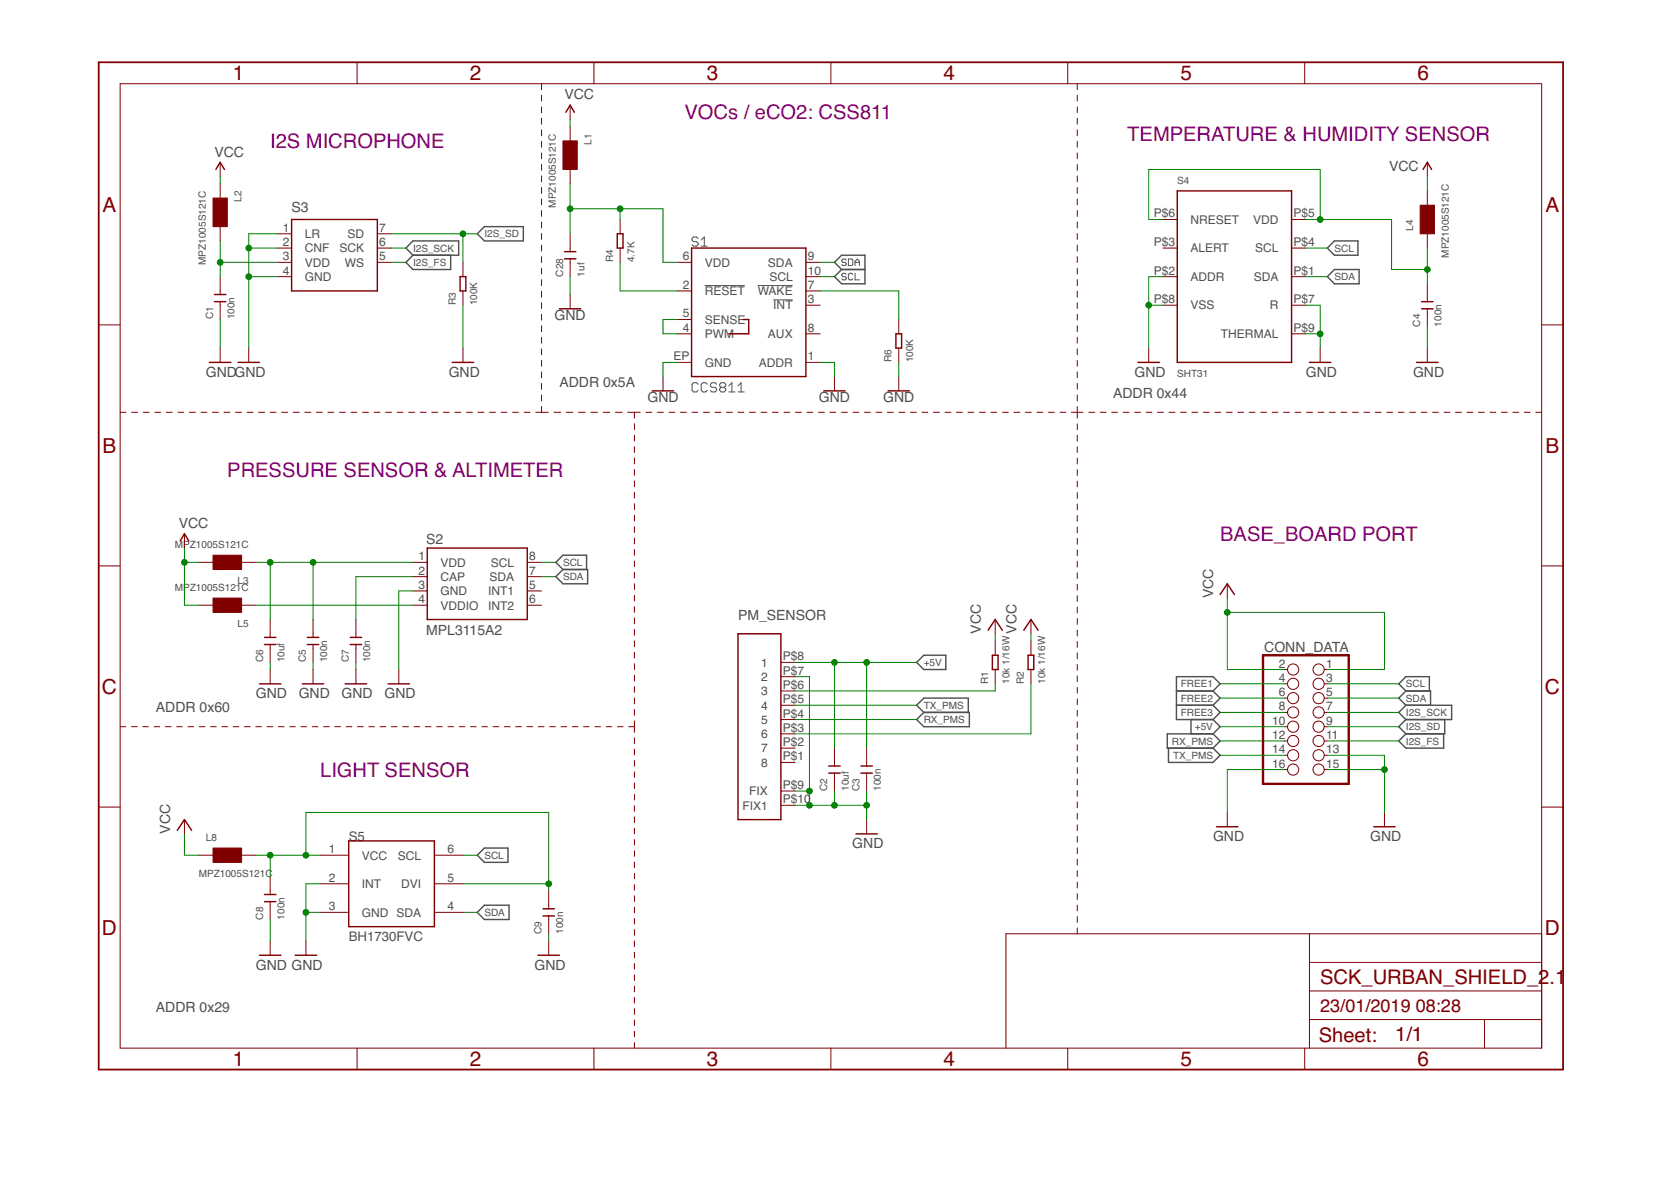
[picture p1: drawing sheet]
<svg xmlns="http://www.w3.org/2000/svg" width="297mm" height="210mm" viewBox="0 0 297 210" stroke-linecap="round" stroke-linejoin="round" font-family="sans-serif">
<g fill="none" stroke="#505050" stroke-width=".18">
<path d="M124.1 42.4l-.3-.3h-.5l-.3 .3v.3l.3 .2h.5l.3 .3v.3l-.3 .3h-.5l-.3-.3M124.7 43.8h1M124.7 42.7l.5-.6v1.7M125.3 50.8h7.1M134.7 50.8h6.2M137.5 53.3h3.4M150.4 48.8l-.2-.2h-.4l-.2 .2 .2 .4h.4l.2 .2-.2 .3h-.4l-.2-.1M150.4 46.2l-.2-.2h-.4l-.2 .2v.2l.2 .2h.4l.2 .2-.2 .4h-.4l-.2-.2M150.8 46h.6l.2 .2v.8l-.2 .2h-.6zM151.6 48.8l-.2-.2h-.4l-.2 .2v.8l.2 .1h.4l.2-.1M152 48.6v1.1h.8M152 47.2v-.8l.4-.4 .4 .4v.8"/>
<path d="M152 46.6h.8M124.1 68.3l-.3-.3h-.5l-.3 .3v1.1l.3 .3h.5l.3-.3M125.7 68.3l-.2-.3h-.6l-.2 .3v1.1l.2 .3h.6l.2-.3M127.4 68.3l-.3-.3h-.5l-.3 .3v.3l.3 .2h.5l.3 .3v.3l-.3 .3h-.5l-.3-.3M128.2 68.8l-.3-.2v-.3l.3-.3h.5l.3 .3v.3l-.3 .2M128.2 68.8l-.3 .3v.3l.3 .3h.5l.3-.3v-.3l-.3-.3M128.2 68.8h.5M129.6 69.7h1M129.6 68.6l.5-.6v1.7M131.2 69.7h1.1M131.2 68.6l.5-.6v1.7"/>
</g>
<g fill="none" stroke="#505050" stroke-width=".25">
<path d="M73.4 42.8h8.1v2.6h-8.1l-1.2-1.3zM73.4 45.4l-1.2 1.2 1.2 1.3h6.7v-2.5M84.8 41.6l1.3-1.3h6.9v2.5h-6.9zM148.3 46.6l1.3-1.2h4.2v5h-4.2l-1.3-1.2 1.3-1.3zM149.6 47.9h4.2M235.9 44.1l1.3-1.3h4.2v2.6h-4.2zM237.2 47.9h4.4v2.5h-4.4l-1.3-1.2zM100.1 101.2l-1.3-1.3 1.3-1.2h4.2v2.5M100.1 101.2h4.4v2.6h-4.4l-1.3-1.3zM162.9 117.7l1.3-1.2h3.9v2.5h-3.9zM162.9 127.9l1.3-1.3h8.1v2.6h-8.1zM164.2 126.6l-1.3-1.3 1.3-1.2h7.9v2.5"/>
<path d="M207.7 133v2.5h7.9l1.3-1.3-1.3-1.2M209.1 122.8h6.5M209.1 125.3h6.5M211.7 127.9v2.5M215.6 122.8l1.3-1.3-1.3-1.2h-6.5v7.6h6.5M215.6 130.4h-8.1v2.6h8.1M215.6 125.3l1.3 1.3-1.3 1.3M215.6 130.4l1.3 1.3-1.3 1.3M215.6 127.9l1.3 1.3-1.3 1.2M215.6 122.8l1.3 1.3-1.3 1.2M249.9 122.8l-1.3-1.3 1.3-1.2h4.2v2.5M249.9 122.8h4.4v2.5"/>
<path d="M249.9 122.8l-1.3 1.3 1.3 1.2M249.9 125.3h8.1v2.6h-8.1M249.9 127.9l-1.3 1.3 1.3 1.2M249.9 125.3l-1.3 1.3 1.3 1.3M249.9 130.4l-1.3 1.3 1.3 1.3h6.7v-2.6M256.8 127.9v2.5h-6.9M84.8 152l1.3-1.3h4.2v2.6h-4.2zM84.8 162.2l1.3-1.3h4.4v2.5h-4.4z"/>
</g>
<g fill="none" stroke="#800000" stroke-width=".18">
<path d="M21.4 14.9h252.6v171.4h-252.6zM63.5 11.1v3.8M96.3 14.9v1M96.3 16.9v1.1M96.3 19v1M101.3 18.7v2.5M105.6 11.1v3.8M147.7 11.1v3.8M189.8 11.1v3.8M191.5 14.9v1M191.5 16.9v1.1M191.5 19v1"/>
<path d="M231.9 11.1v3.8M39.1 28.9v2.5M39.1 32.7v2.5M96.3 21v1.1M96.3 23.1v1M96.3 25.1v1.1M96.3 27.2v1M96.3 29.2v1.1M96.3 31.3v1M96.3 33.3v1.1M96.3 35.4v1M96.3 37.4v1.1"/>
<path d="M96.3 39.5v1M101.3 22.5v2.5M101.3 30.1v2.6M110.2 39v2.6M191.5 21v1.1M191.5 23.1v1M191.5 25.1v1.1M191.5 27.2v1M191.5 29.2v1.1M191.5 31.3v1M191.5 33.3v1.1M191.5 35.4v1"/>
<path d="M191.5 37.4v1.1M191.5 39.5v1M206.7 39h2.6M229.6 39h2.5M253.7 28.9v2.5M253.7 33.9v2.6M17.5 57.7h3.9M39.1 40.3v2.5M39.1 49.2v3.1M39.1 53.6v3.2M49.3 41.6h2.5M49.3 44.1h2.5"/>
<path d="M49.3 46.6h2.5M49.3 49.2h2.5M67.1 41.6h2.5M67.1 44.1h2.5M67.1 46.6h2.5M82.3 46.6v2.6M82.3 51.7v2.6M96.3 41.5v1.1M96.3 43.6v1M96.3 45.6v1.1M96.3 47.7v1M96.3 49.7v1.1"/>
<path d="M96.3 51.8v1M96.3 53.8v1M96.3 55.9v1M96.3 57.9v1M96.3 59.9v1.1M101.3 41.6v3.1M101.3 46v3.2M101.3 52.3v2.6M110.2 44.1v2.5M120.4 46.6h2.5M120.4 59.3h2.5M120.4 51.7h2.5"/>
<path d="M120.4 56.8h2.5M143.3 46.6h2.5M143.3 49.2h2.5M143.3 54.3h2.5M143.3 59.3h2.5M143.3 51.7h2.5M159.8 56.8v2.5M191.5 41.5v1.1M191.5 43.6v1M191.5 45.6v1.1M191.5 47.7v1M191.5 49.7v1.1"/>
<path d="M191.5 51.8v1M191.5 53.8v1M191.5 55.9v1M191.5 57.9v1M191.5 59.9v1.1M206.7 44.1h2.6M206.7 49.2h2.6M206.7 54.3h2.6M229.6 44.1h2.5M229.6 49.2h2.5M229.6 54.3h2.5M229.6 59.3h2.5"/>
<path d="M253.7 41.6v2.5M253.7 50.4v3.2M253.7 54.9v3.2M274 57.7h3.9M21.4 73.3h1M23.4 73.3h1.1M25.5 73.3h1M27.5 73.3h1.1M29.6 73.3h1M31.6 73.3h1.1M33.7 73.3h1M35.7 73.3h1.1"/>
<path d="M37.8 73.3h1M39.1 61.9v2.5M39.8 73.3h1.1M41.9 73.3h1M43.9 73.3h1.1M44.2 61.9v2.5M46 73.3h1M48 73.3h1.1M50.1 73.3h1M52.1 73.3h1.1M54.2 73.3h1M56.2 73.3h1.1"/>
<path d="M58.3 73.3h1M60.3 73.3h1.1M62.4 73.3h1M64.5 73.3h1M66.5 73.3h1M68.5 73.3h1.1M70.6 73.3h1M72.6 73.3h1.1M74.7 73.3h1.1M76.8 73.3h1M78.8 73.3h1.1M80.9 73.3h1"/>
<path d="M82.3 61.9v2.5M82.9 73.3h1.1M85 73.3h1M87 73.3h1.1M89.1 73.3h1M91.1 73.3h1.1M93.2 73.3h1M95.2 73.3h2.3M96.3 62v1.1M96.3 64.1v1M96.3 66.1v1M96.3 68.1v1.1"/>
<path d="M96.3 70.2v1M96.3 72.2v1.1M98.5 73.3h1.2M100.6 73.3h1.2M102.8 73.3h1.2M105 73.3h1.2M107.2 73.3h1.2M109.4 73.3h1.2M111.6 73.3h2.2M112.8 73.3v1M112.8 75.3v1M112.8 77.3v1.1"/>
<path d="M112.8 79.4v1M114.8 73.3h1.1M116.9 73.3h1M117.9 66.9v2.6M118.9 73.3h1.1M120.4 64.4h2.5M120.9 73.3h1.1M123 73.3h1M125.1 73.3h1M127.1 73.3h1M129.1 73.3h1.1M131.2 73.3h1"/>
<path d="M133.2 73.3h1.1M135.3 73.3h1M137.3 73.3h1M139.4 73.3h1M141.4 73.3h1.1M143.3 64.4h2.5M143.4 73.3h1.1M145.5 73.3h1M147.5 73.3h1.1M148.3 66.9v2.6M149.6 73.3h1M151.6 73.3h1.1"/>
<path d="M153.7 73.3h1M155.7 73.3h1.1M157.8 73.3h1M159.8 61.9v2.5M159.8 66.9v2.6M159.8 73.3h1M161.8 73.3h1.1M163.9 73.3h1M165.9 73.3h1.1M168 73.3h1M170 73.3h1.1M172.1 73.3h1"/>
<path d="M174.1 73.3h1.1M176.1 73.3h1.1M178.2 73.3h1M180.2 73.3h1.1M182.3 73.3h1M184.3 73.3h1.1M186.4 73.3h1M188.4 73.3h1.1M190.5 73.3h2M191.5 62v1.1M191.5 64.1v1M191.5 66.1v1"/>
<path d="M191.5 68.1v1.1M191.5 70.2v1M191.5 72.2v2.1M191.5 75.3v1.1M191.5 77.4v1M191.5 79.4v1M193.5 73.3h1.1M195.6 73.3h1M197.6 73.3h1M199.6 73.3h1.1M201.7 73.3h1M203.7 73.3h1.1"/>
<path d="M204.2 61.9v2.5M205.8 73.3h1M207.8 73.3h1.1M209.8 73.3h1.1M211.9 73.3h1M213.9 73.3h1M216 73.3h1M218 73.3h1M220 73.3h1.1M222.1 73.3h1M224.1 73.3h1M226.1 73.3h1.1"/>
<path d="M228.2 73.3h1M230.2 73.3h1M232.3 73.3h1M234.3 73.3h1M234.7 61.9v2.5M236.3 73.3h1.1M238.4 73.3h1M240.4 73.3h1M242.4 73.3h1.1M244.5 73.3h1M246.5 73.3h1M248.6 73.3h1"/>
<path d="M250.6 73.3h1M252.6 73.3h1.1M253.7 61.9v2.5M254.7 73.3h1M256.7 73.3h1M258.7 73.3h1.1M260.8 73.3h1M262.8 73.3h1M264.9 73.3h1M266.9 73.3h1M268.9 73.3h1.1M271 73.3h1"/>
<path d="M273 73.3h1M32.8 94.9v2.5M35.3 99.9h2.6M42.9 99.9h2.6M73.4 99.9h2.5M93.7 99.9h2.6M112.8 81.4v1M112.8 83.4v1.1M112.8 85.5v1M112.8 87.5v1M112.8 89.5v1.1M112.8 91.6v1"/>
<path d="M112.8 93.6v1M112.8 95.6v1.1M112.8 97.7v1M112.8 99.7v1M191.5 81.4v1.1M191.5 83.5v1M191.5 85.5v1.1M191.5 87.5v1.1M191.5 89.6v1M191.5 91.6v1M191.5 93.7v1M191.5 95.7v1"/>
<path d="M191.5 97.7v1.1M191.5 99.8v1M17.5 100.6h3.9M35.3 107.6h2.6M42.9 107.6h2.6M48 110.1v3.2M48 114.6v3.1M48 119v2.5M55.6 110.1v3.2M55.6 114.6v3.1M55.6 119v2.5M63.3 110.1v3.2"/>
<path d="M63.3 114.6v3.1M63.3 119v2.5M70.9 119v2.5M73.4 102.5h2.5M73.4 105h2.5M73.4 107.6h2.5M93.7 102.5h2.6M93.7 105h2.6M93.7 107.6h2.6M112.8 101.7v1M112.8 103.8v1M112.8 105.8v1"/>
<path d="M112.8 107.8v1M112.8 109.8v1.1M112.8 111.9v1M112.8 113.9v1M112.8 115.9v1.1M112.8 118v1M112.8 120v1M138.8 117.7h2.6M176.9 110.1v2.5M176.9 113.9v2.6M176.9 119v2.5M183.3 110.1v2.5"/>
<path d="M183.3 113.9v2.6M183.3 119v2.5M191.5 101.8v1M191.5 103.8v1.1M191.5 105.9v1M191.5 107.9v1M191.5 109.9v1.1M191.5 112v1M191.5 114v1.1M191.5 116.1v1M191.5 118.1v1M218.2 103.8v2.5"/>
<path d="M228.3 119h.6M235.4 119h.5M274 100.6h3.9M21.4 129.2h1M23.4 129.2h1M25.4 129.2h1M27.4 129.2h1M29.4 129.2h1M31.4 129.2h1M33.4 129.2h1M35.4 129.2h1M37.4 129.2h1"/>
<path d="M39.4 129.2h1M41.4 129.2h1.1M43.5 129.2h1M45.5 129.2h1M47.5 129.2h1M49.5 129.2h1M51.5 129.2h1M53.5 129.2h1M55.5 129.2h1M57.5 129.2h1M59.5 129.2h1M61.5 129.2h1"/>
<path d="M63.5 129.2h1.1M65.6 129.2h1M67.6 129.2h1M69.6 129.2h1M71.6 129.2h1M73.6 129.2h1M75.6 129.2h1M77.6 129.2h1M79.6 129.2h1M81.6 129.2h1M83.7 129.2h.9M85.6 129.2h1.1"/>
<path d="M87.7 129.2h1M89.7 129.2h1M91.7 129.2h1M93.7 129.2h1M95.7 129.2h1M97.7 129.2h1M99.7 129.2h1M101.7 129.2h1M103.7 129.2h1M105.7 129.2h1M107.8 129.2h1M109.8 129.2h1"/>
<path d="M111.8 129.2h1M112.8 122v1.1M112.8 124.1v1M112.8 126.1v1M112.8 128.1v2.1M112.8 131.1v1.1M112.8 133.2v1M112.8 135.2v1M112.8 137.2v1M112.8 139.2v1M138.8 120.3h2.6M138.8 122.8h2.6"/>
<path d="M138.8 125.3h2.6M138.8 127.9h2.6M138.8 130.4h2.6M138.8 133h2.6M138.8 135.5h2.6M148.3 133v3.1M148.3 137.4v3.2M154.1 133v3.1M154.1 137.4v3.2M191.5 120.1v1.1M191.5 122.2v1M191.5 124.2v1"/>
<path d="M191.5 126.2v1.1M191.5 128.3v1M191.5 130.3v1.1M191.5 132.4v1M191.5 134.4v1M191.5 136.4v1.1M191.5 138.5v1M228.3 129.2h.6M228.3 121.5h.6M228.3 124.1h.6M228.3 126.6h.6M228.3 131.7h.6"/>
<path d="M228.3 134.2h.6M228.3 136.8h.6M235.4 129.2h.5M235.4 121.5h.5M235.4 124.1h.5M235.4 126.6h.5M235.4 131.7h.5M235.4 134.2h.5M235.4 136.8h.5M17.5 143.4h3.9M32.8 145.7v2.5M35.3 152h2.6"/>
<path d="M42.9 152h2.6M48 155.8v3.2M56.9 152h5.1M56.9 157.1h5.1M77.2 152h5.1M77.2 157.1h5.1M97.5 158.3v3.2M112.8 141.2v1M112.8 143.2v1M112.8 145.2v1M112.8 147.2v1M112.8 149.2v1"/>
<path d="M112.8 151.2v1M112.8 153.2v1M112.8 155.2v1M112.8 157.2v1M112.8 159.2v1M138.8 143.1h2.6M138.8 140.6h2.6M154.1 145.7v2.5M191.5 140.5v1M191.5 142.5v1.1M191.5 144.6v1M191.5 146.6v1"/>
<path d="M191.5 148.7v1M191.5 150.7v1M191.5 152.7v1.1M191.5 154.7v1.1M191.5 156.8v1M191.5 158.8v1.1M218.2 144.4v2.5M246.1 144.4v2.5M274 143.4h3.9M48 160.3v3.1M48 167.2v2.6M54.4 167.2v2.6"/>
<path d="M56.9 162.2h5.1M77.2 162.2h5.1M97.5 162.8v3.2M97.5 167.2v2.6M112.8 161.2v1M112.8 163.2v1M112.8 165.2v1M112.8 167.2v1.1M112.8 169.2v1M112.8 171.3v1M112.8 173.2v1.1M112.8 175.3v1"/>
<path d="M112.8 177.3v1M112.8 179.3v1M191.5 160.9v1M191.5 162.9v1M191.5 164.9v1.1M232.8 166v20.3M232.8 176.1h41.2M232.8 171h41.2M274 166h-95.2v20.3M63.5 186.3v3.8M105.6 186.3v3.8M112.8 181.3v1"/>
<path d="M112.8 183.3v1M112.8 185.3v1M147.7 186.3v3.8M189.8 186.3v3.8M231.9 186.3v3.8M232.8 181.2h41.2M263.9 181.2v5.1"/>
<circle cx="229.9" cy="119" r=".99"/>
<circle cx="234.4" cy="119" r=".99"/>
<circle cx="229.9" cy="129.2" r=".99"/>
<circle cx="229.9" cy="121.5" r=".99"/>
<circle cx="229.9" cy="124.1" r=".99"/>
<circle cx="229.9" cy="131.7" r=".99"/>
<circle cx="229.9" cy="134.2" r=".99"/>
<circle cx="229.9" cy="136.8" r=".99"/>
<circle cx="229.9" cy="126.6" r=".99"/>
<circle cx="234.4" cy="129.2" r=".99"/>
<circle cx="234.4" cy="131.7" r=".99"/>
<circle cx="234.4" cy="126.6" r=".99"/>
<circle cx="234.4" cy="134.2" r=".99"/>
<circle cx="234.4" cy="136.8" r=".99"/>
<circle cx="234.4" cy="124.1" r=".99"/>
<circle cx="234.4" cy="121.5" r=".99"/>
</g>
<g fill="none" stroke="#800000" stroke-width=".25">
<path d="M100.6 20l.7-1.3 .8 1.3M38.4 30.1l.7-1.2 .8 1.2M51.8 39h15.3v12.7h-15.3zM209.3 33.9h20.3v30.5h-20.3zM253 30.1l.7-1.2 .8 1.2M38.1 53.6h2.1M38.1 52.3h2.1M81.8 49.2h1v2.5h-1zM99.4 54.9h3.9M100.3 46h2.1M100.3 44.7h2.1M109.7 41.6h1v2.5h-1z"/>
<path d="M122.9 44.1h20.4v22.8h-20.4zM132.1 56.8h1v2.5h-3.6M159.3 59.3h1v2.6h-1zM252.7 53.6h2M252.7 54.9h2M37.2 64.4h3.8M42.3 64.4h3.8M80.4 64.4h3.8M116 69.5h3.8M146.4 69.5h3.8M157.9 69.5h3.8M202.3 64.4h3.8"/>
<path d="M232.8 64.4h3.8M251.8 64.4h3.8M32 96.1l.8-1.2 .7 1.2M75.9 97.4h17.8v12.7h-17.8zM47 114.6h2M47 113.3h2M54.6 114.6h2.1M54.6 113.3h2.1M62.3 114.6h2M62.3 113.3h2M131.2 112.6h7.6v33.1h-7.6zM175.6 112l1.3-1.9 1.3 1.9"/>
<path d="M176.4 116.5h1v2.5h-1zM182 112l1.3-1.9 1.2 1.9M182.8 116.5h1v2.5h-1zM216.9 105.7l1.3-1.9 1.2 1.9M46.1 121.5h3.8M53.7 121.5h3.9M61.4 121.5h3.8M69 121.5h3.8M147.3 137.4h2.1M147.3 136.1h2.1M153 137.4h2.1M153 136.1h2.1"/>
<path d="M31.5 147.6l1.3-1.9 1.3 1.9M47 159h2M62 149.5h15.2v15.2h-15.2zM152.1 148.2h3.9M216.3 146.9h3.8M244.2 146.9h3.8M46.1 169.8h3.8M47 160.3h2M52.5 169.8h3.8M95.6 169.8h3.8M96.5 162.8h2.1M96.5 161.5h2.1"/>
</g>
<g fill="#800000" stroke="#800000" stroke-width=".18">
<path d="M252.5 36.5h2.5v5.1h-2.5z"/>
<path d="M37.9 150.7h5v2.6h-5z"/>
<path d="M37.9 35.2h2.5v5.1h-2.5z"/>
<path d="M37.9 98.7h5v2.5h-5z"/>
<path d="M37.9 106.3h5v2.5h-5z"/>
<path d="M100.1 25h2.5v5.1h-2.5z"/>
</g>
<path d="M17.5 11.1h260.4v179h-260.4z" fill="none" stroke="#800000" stroke-width=".32"/>
<path d="M224.5 116.5h15.3v22.8h-15.3z" fill="none" stroke="#800000" stroke-width=".42"/>
<g fill="none" stroke="#008000" stroke-width=".18">
<path d="M39.1 31.4v1.3M101.3 37.1h16.6v9.5h2.5M101.3 21.2v1.3M101.3 32.7v8.9M110.2 37.1v1.9M206.7 39h-2.5v-8.9h30.5v8.9M232.1 39h15.3v8.9h6.3M253.7 31.4v2.5M39.1 42.8v6.4M39.1 56.8v5.1M39.1 46.6h10.2M44.2 49.2h5.1"/>
<path d="M44.2 44.1h5.1M49.3 41.6h-5.1v20.3M69.6 44.1h2.6M69.6 41.6h15.2M69.6 46.6h2.6M82.3 41.6v5M82.3 54.3v7.6M101.3 49.2v3.1M110.2 46.6v5.1h10.2M120.4 56.8h-2.5v2.5h2.5M145.8 49.2h2.5M145.8 51.7h14v5.1"/>
<path d="M145.8 46.6h2.5M204.2 54.3h2.5M206.7 49.2h-2.5v12.7M232.1 49.2h3.8M232.1 54.3h2.6v7.6M232.1 44.1h3.8M232.1 59.3h2.6M253.7 44.1v6.3M253.7 58.1v3.8M120.4 64.4h-2.5v2.5M145.8 64.4h2.5v2.5M159.8 64.4v2.5"/>
<path d="M32.8 99.9h2.5M32.8 97.4v10.2h2.5M45.5 99.9h27.9M48 99.9v10.2M55.6 99.9v10.2M96.3 99.9h2.5M45.5 107.6h27.9M48 117.7v1.3M55.6 117.7v1.3M63.3 117.7v1.3M73.4 102.5h-10.1v7.6M73.4 105h-2.5v14"/>
<path d="M96.3 102.5h2.5M141.4 117.7h21.5M148.3 117.7v15.3M154.1 117.7v15.3M176.9 112.6v1.3M183.3 112.6v1.3M218.2 108.8h27.9v10.2h-10.2M218.2 106.3v12.7h10.1M141.4 120.3h2.5v22.8M141.4 127.9h21.5M141.4 125.3h21.5M176.9 121.5v1.3h-35.5"/>
<path d="M183.3 121.5v8.9h-41.9M216.9 134.2h11.4M216.9 121.5h11.4M216.9 124.1h11.4M216.9 129.2h11.4M216.9 126.6h11.4M216.9 131.7h11.4M228.3 136.8h-10.1v7.6M235.9 134.2h10.2v10.2M235.9 136.8h10.2M235.9 121.5h12.7M235.9 124.1h12.7"/>
<path d="M235.9 129.2h12.7M235.9 126.6h12.7M235.9 131.7h12.7M32.8 148.2v3.8h2.5M45.5 152h11.4M48 152v3.8M54.4 152v-7.6h43.1v13.9M56.9 157.1h-2.5v10.1M82.3 157.1h15.2M82.3 152h2.5M141.4 140.6h2.5M141.4 143.1h12.7"/>
<path d="M148.3 140.6v2.5M154.1 140.6v5.1M48 163.4v3.8M54.4 162.2h2.5M82.3 162.2h2.5M97.5 166v1.2"/>
</g>
<g fill="#008000" stroke="#008000" stroke-width=".18">
<circle cx="204.2" cy="54.3" r=".51"/>
<circle cx="54.4" cy="162.2" r=".51"/>
<circle cx="44.2" cy="49.2" r=".51"/>
<circle cx="44.2" cy="44.1" r=".51"/>
<circle cx="246.1" cy="136.8" r=".51"/>
<circle cx="234.7" cy="59.3" r=".51"/>
<circle cx="143.9" cy="143.1" r=".51"/>
<circle cx="143.9" cy="140.6" r=".51"/>
<circle cx="148.3" cy="143.1" r=".51"/>
<circle cx="154.1" cy="143.1" r=".51"/>
<circle cx="218.2" cy="108.8" r=".51"/>
<circle cx="32.8" cy="99.9" r=".51"/>
<circle cx="234.7" cy="39" r=".51"/>
<circle cx="253.7" cy="47.9" r=".51"/>
<circle cx="54.4" cy="152" r=".51"/>
<circle cx="97.5" cy="157.1" r=".51"/>
<circle cx="48" cy="152" r=".51"/>
<circle cx="82.3" cy="41.6" r=".51"/>
<circle cx="55.6" cy="99.9" r=".51"/>
<circle cx="48" cy="99.9" r=".51"/>
<circle cx="39.1" cy="46.6" r=".51"/>
<circle cx="148.3" cy="117.7" r=".51"/>
<circle cx="154.1" cy="117.7" r=".51"/>
<circle cx="101.3" cy="37.1" r=".51"/>
<circle cx="110.2" cy="37.1" r=".51"/>
</g>
<g font-size="3.7" fill="#800000">
<text x="41.4" y="14.3">1</text>
<text x="83.5" y="14.3">2</text>
<text x="125.6" y="14.3">3</text>
<text x="167.7" y="14.3">4</text>
<text x="209.9" y="14.3">5</text>
<text x="252" y="14.3">6</text>
<text x="18.2" y="37.6">A</text>
<text x="274.7" y="37.6">A</text>
<text x="18.2" y="80.5">B</text>
<text x="274.7" y="80.5">B</text>
<text x="18.1" y="123.3">C</text>
<text x="274.6" y="123.3">C</text>
<text x="18.1" y="166.2">D</text>
<text x="274.6" y="166.2">D</text>
<text x="41.4" y="189.5">1</text>
<text x="83.5" y="189.5">2</text>
<text x="125.6" y="189.5">3</text>
<text x="167.7" y="189.5">4</text>
<text x="209.9" y="189.5">5</text>
<text x="252" y="189.5">6</text>
</g>
<g font-size="3.6" fill="#800080">
<text x="121.7" y="21.2">VOCs / eCO2: CSS811</text>
<text x="48" y="26.3">I2S MICROPHONE</text>
<text x="200.4" y="25">TEMPERATURE &amp; HUMIDITY SENSOR</text>
<text x="40.4" y="84.7">PRESSURE SENSOR &amp; ALTIMETER</text>
<text x="216.9" y="96.1">BASE_BOARD PORT</text>
<text x="56.9" y="138">LIGHT SENSOR</text>
</g>
<g font-size="3.6" fill="#800000">
<text x="234.7" y="174.9">SCK_URBAN_SHIELD_2.1</text>
<text x="234.4" y="185.1">Sheet:</text>
<text x="248" y="185">1/1</text>
</g>
<g font-size="3.2" fill="#800000">
<text x="234.7" y="179.9">23/01/2019</text>
<text x="251.7" y="179.9">08:28</text>
</g>
<g font-size="2.5" fill="#505050">
<text x="100.3" y="17.7">VCC</text>
<text x="38.1" y="27.8">VCC</text>
<text x="246.9" y="30.4">VCC</text>
<text x="51.8" y="37.7">S3</text>
<text x="98.6" y="56.9">GND</text>
<text x="36.6" y="66.9">GNDGND</text>
<text x="79.8" y="66.9">GND</text>
<text x="99.4" y="68.8">ADDR 0x5A</text>
<text x="115.1" y="71.5">GND</text>
<text x="145.6" y="71.5">GND</text>
<text x="157" y="71.5">GND</text>
<text x="197.9" y="70.7">ADDR 0x44</text>
<text x="201.7" y="66.9">GND</text>
<text x="232.1" y="66.9">GND</text>
<text x="251.2" y="66.9">GND</text>
<text x="31.8" y="93.9">VCC</text>
<text x="75.7" y="96.8">S2</text>
<text x="215.6" y="106.3" transform="rotate(-90 215.6 106.3)">VCC</text>
<text x="75.7" y="112.9">MPL3115A2</text>
<text x="131.2" y="110.1">PM_SENSOR</text>
<text x="174.4" y="112.6" transform="rotate(-90 174.4 112.6)">VCC</text>
<text x="180.7" y="112.6" transform="rotate(-90 180.7 112.6)">VCC</text>
<text x="224.7" y="115.8">CONN_DATA</text>
<text x="45.5" y="124.1">GND</text>
<text x="53.1" y="124.1">GND</text>
<text x="60.7" y="124.1">GND</text>
<text x="68.3" y="124.1">GND</text>
<text x="27.7" y="126.6">ADDR 0x60</text>
<text x="30.2" y="148.2" transform="rotate(-90 30.2 148.2)">VCC</text>
<text x="215.6" y="149.5">GND</text>
<text x="243.6" y="149.5">GND</text>
<text x="151.5" y="150.7">GND</text>
<text x="45.5" y="172.3">GND GND</text>
<text x="95" y="172.3">GND</text>
<text x="27.7" y="179.9">ADDR 0x29</text>
</g>
<g font-size="2.3" fill="#505050">
<text x="62" y="149.5">S5</text>
<text x="62" y="167.2">BH1730FVC</text>
</g>
<g font-size="2.1" fill="#505050">
<text x="50.3" y="41.2">1</text>
<text x="67.4" y="41.2">7</text>
<text x="205.1" y="38.7">P$6</text>
<text x="211.6" y="39.8">NRESET</text>
<text x="222.8" y="39.8">VDD</text>
<text x="230" y="38.7">P$5</text>
<text x="50.3" y="43.7">2</text>
<text x="50.3" y="46.3">3</text>
<text x="54.2" y="42.3">LR</text>
<text x="54.2" y="44.8">CNF</text>
<text x="54.2" y="47.4">VDD</text>
<text x="60.3" y="44.8">SCK</text>
<text x="61.3" y="47.4">WS</text>
<text x="61.8" y="42.3">SD</text>
<text x="67.4" y="46.3">5</text>
<text x="67.4" y="43.7">6</text>
<text x="121.4" y="46.3">6</text>
<text x="125.3" y="47.4">VDD</text>
<text x="136.5" y="47.4">SDA</text>
<text x="143.6" y="46.3">9</text>
<text x="205.1" y="43.7">P$3</text>
<text x="211.6" y="44.8">ALERT</text>
<text x="223.1" y="44.8">SCL</text>
<text x="230" y="43.7">P$4</text>
<text x="50.3" y="48.8">4</text>
<text x="54.2" y="49.9">GND</text>
<text x="121.4" y="51.3">2</text>
<text x="125.3" y="52.5">RESET</text>
<text x="134.7" y="52.5">WAKE</text>
<text x="136.8" y="49.9">SCL</text>
<text x="143.6" y="53.9">3</text>
<text x="143.6" y="51.3">7</text>
<text x="143.6" y="48.8">10</text>
<text x="205.1" y="48.8">P$2</text>
<text x="205.1" y="53.9">P$8</text>
<text x="211.6" y="49.9">ADDR</text>
<text x="222.9" y="49.9">SDA</text>
<text x="230" y="48.8">P$1</text>
<text x="230" y="53.9">P$7</text>
<text x="121.4" y="59">4</text>
<text x="121.4" y="56.4">5</text>
<text x="125.3" y="57.5">SENSE</text>
<text x="137.5" y="55">INT</text>
<text x="143.6" y="59">8</text>
<text x="211.6" y="55">VSS</text>
<text x="225.7" y="55">R</text>
<text x="230" y="59">P$9</text>
<text x="119.7" y="64">EP</text>
<text x="125.3" y="65.2">GND</text>
<text x="125.3" y="60.1">PWM</text>
<text x="134.9" y="65.2">ADDR</text>
<text x="136.5" y="60.1">AUX</text>
<text x="143.6" y="64">1</text>
<text x="217" y="60.1">THERMAL</text>
<text x="74.4" y="99.6">1</text>
<text x="78.3" y="100.7">VDD</text>
<text x="87.2" y="100.7">SCL</text>
<text x="94.1" y="99.6">8</text>
<text x="74.4" y="102.1">2</text>
<text x="74.4" y="104.7">3</text>
<text x="74.4" y="107.2">4</text>
<text x="78.3" y="103.3">CAP</text>
<text x="78.3" y="105.8">GND</text>
<text x="86.8" y="105.8">INT1</text>
<text x="87" y="103.3">SDA</text>
<text x="94.1" y="102.1">7</text>
<text x="94.1" y="104.7">5</text>
<text x="94.1" y="107.2">6</text>
<text x="78.3" y="108.3">VDDIO</text>
<text x="86.8" y="108.3">INT2</text>
<text x="135.3" y="118.5">1</text>
<text x="139.2" y="117.4">P$8</text>
<text x="139.2" y="119.9">P$7</text>
<text x="227.3" y="118.6">2</text>
<text x="235.7" y="118.6">1</text>
<text x="135.3" y="121">2</text>
<text x="135.3" y="123.6">3</text>
<text x="139.2" y="122.4">P$6</text>
<text x="139.2" y="125">P$5</text>
<text x="227.3" y="121.2">4</text>
<text x="227.3" y="123.7">6</text>
<text x="235.7" y="121.2">3</text>
<text x="235.7" y="123.7">5</text>
<text x="135.3" y="126.1">4</text>
<text x="135.3" y="128.6">5</text>
<text x="135.3" y="131.2">6</text>
<text x="139.2" y="127.5">P$4</text>
<text x="139.2" y="130.1">P$3</text>
<text x="226.2" y="128.8">10</text>
<text x="226.2" y="131.3">12</text>
<text x="227.3" y="126.3">8</text>
<text x="235.7" y="126.3">7</text>
<text x="235.7" y="128.8">9</text>
<text x="235.7" y="131.3">11</text>
<text x="135.3" y="133.7">7</text>
<text x="135.3" y="136.3">8</text>
<text x="139.2" y="132.6">P$2</text>
<text x="139.2" y="135.1">P$1</text>
<text x="226.2" y="133.9">14</text>
<text x="226.2" y="136.4">16</text>
<text x="235.7" y="133.9">13</text>
<text x="235.7" y="136.4">15</text>
<text x="132" y="143.9">FIX1</text>
<text x="133.1" y="141.3">FIX</text>
<text x="139.2" y="142.8">P$10</text>
<text x="139.2" y="140.2">P$9</text>
<text x="58.5" y="151.7">1</text>
<text x="64.3" y="152.8">VCC</text>
<text x="70.7" y="152.8">SCL</text>
<text x="79.6" y="151.7">6</text>
<text x="58.5" y="156.7">2</text>
<text x="58.5" y="161.8">3</text>
<text x="64.3" y="157.8">INT</text>
<text x="71.3" y="157.8">DVI</text>
<text x="79.6" y="156.7">5</text>
<text x="79.6" y="161.8">4</text>
<text x="64.3" y="162.9">GND SDA</text>
</g>
<g font-size="1.8" fill="#505050">
<text x="105.2" y="25.7" transform="rotate(-90 105.2 25.7)">L1</text>
<text x="42.9" y="35.9" transform="rotate(-90 42.9 35.9)">L2</text>
<text x="209.3" y="32.7">S4</text>
<text x="98.8" y="36.9" transform="rotate(-90 98.8 36.9)">MPZ1005S121C</text>
<text x="251.2" y="41" transform="rotate(-90 251.2 41)">L4</text>
<text x="36.6" y="47.1" transform="rotate(-90 36.6 47.1)">MPZ1005S121C</text>
<text x="73.4" y="44.7">I2S_SCK</text>
<text x="73.4" y="47.3">I2S_FS</text>
<text x="86.1" y="42.2">I2S_SD</text>
<text x="109" y="46.6" transform="rotate(-90 109 46.6)">R4</text>
<text x="112.8" y="46.6" transform="rotate(-90 112.8 46.6)">4.7K</text>
<text x="237.2" y="44.7">SCL</text>
<text x="257.5" y="45.8" transform="rotate(-90 257.5 45.8)">MPZ1005S121C</text>
<text x="100.1" y="49.2" transform="rotate(-90 100.1 49.2)">C28</text>
<text x="103.9" y="49.2" transform="rotate(-90 103.9 49.2)">1uf</text>
<text x="237.2" y="49.8">SDA</text>
<text x="37.9" y="56.8" transform="rotate(-90 37.9 56.8)">C1</text>
<text x="41.7" y="56.8" transform="rotate(-90 41.7 56.8)">100n</text>
<text x="81" y="54.2" transform="rotate(-90 81 54.2)">R3</text>
<text x="84.8" y="54.2" transform="rotate(-90 84.8 54.2)">100K</text>
<text x="252.5" y="58.1" transform="rotate(-90 252.5 58.1)">C4</text>
<text x="256.3" y="58.1" transform="rotate(-90 256.3 58.1)">100n</text>
<text x="158.5" y="64.4" transform="rotate(-90 158.5 64.4)">R6</text>
<text x="162.3" y="64.4" transform="rotate(-90 162.3 64.4)">100K</text>
<text x="209.3" y="66.9">SHT31</text>
<text x="31.1" y="97.4">MPZ1005S121C</text>
<text x="100.1" y="100.6">SCL</text>
<text x="31.1" y="105">MPZ1005S121C</text>
<text x="42.2" y="103.8">L3</text>
<text x="100.1" y="103.1">SDA</text>
<text x="42.2" y="111.4">L5</text>
<text x="46.8" y="117.7" transform="rotate(-90 46.8 117.7)">C6</text>
<text x="50.6" y="117.7" transform="rotate(-90 50.6 117.7)">10uf</text>
<text x="54.4" y="117.7" transform="rotate(-90 54.4 117.7)">C5</text>
<text x="58.2" y="117.7" transform="rotate(-90 58.2 117.7)">100n</text>
<text x="62" y="117.7" transform="rotate(-90 62 117.7)">C7</text>
<text x="65.8" y="117.7" transform="rotate(-90 65.8 117.7)">100n</text>
<text x="164.2" y="118.4">+5V</text>
<text x="164.2" y="126">TX_PMS</text>
<text x="175.6" y="121.5" transform="rotate(-90 175.6 121.5)">R1</text>
<text x="179.4" y="121.5" transform="rotate(-90 179.4 121.5)">10k 1/16W</text>
<text x="182" y="121.5" transform="rotate(-90 182 121.5)">R2</text>
<text x="185.8" y="121.5" transform="rotate(-90 185.8 121.5)">10k 1/16W</text>
<text x="209.9" y="124.7">FREE2</text>
<text x="209.9" y="122.2">FREE1</text>
<text x="249.9" y="122.2">SCL</text>
<text x="249.9" y="124.7">SDA</text>
<text x="164.2" y="128.5">RX_PMS</text>
<text x="209.9" y="127.2">FREE3</text>
<text x="212.4" y="129.8">+5V</text>
<text x="249.9" y="129.8">I2S_SD</text>
<text x="249.9" y="127.2">I2S_SCK</text>
<text x="208.3" y="132.3">RX_PMS</text>
<text x="208.5" y="134.9">TX_PMS</text>
<text x="249.9" y="132.3">I2S_FS</text>
<text x="147.1" y="140.6" transform="rotate(-90 147.1 140.6)">C2</text>
<text x="150.9" y="140.6" transform="rotate(-90 150.9 140.6)">10uf</text>
<text x="152.8" y="140.6" transform="rotate(-90 152.8 140.6)">C3</text>
<text x="156.6" y="140.6" transform="rotate(-90 156.6 140.6)">100n</text>
<text x="36.6" y="149.5">L8</text>
<text x="35.3" y="155.8">MPZ1005S121C</text>
<text x="86.1" y="152.6">SCL</text>
<text x="46.8" y="163.4" transform="rotate(-90 46.8 163.4)">C8</text>
<text x="50.6" y="163.4" transform="rotate(-90 50.6 163.4)">100n</text>
<text x="86.1" y="162.8">SDA</text>
<text x="96.3" y="166" transform="rotate(-90 96.3 166)">C9</text>
<text x="100.1" y="166" transform="rotate(-90 100.1 166)">100n</text>
</g>
</svg>
